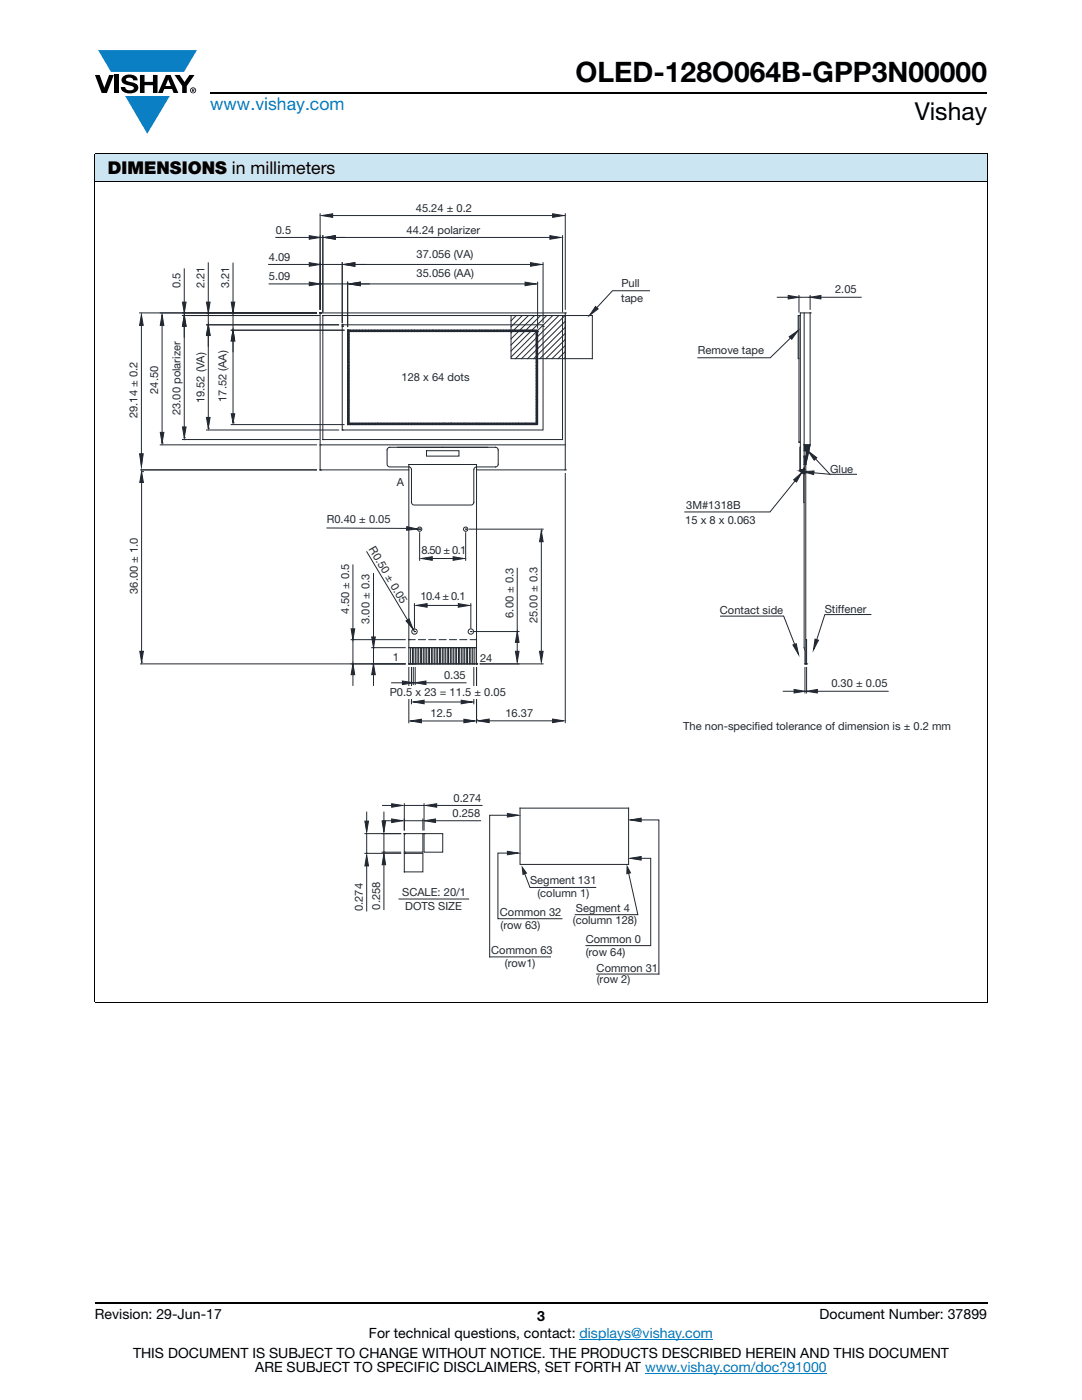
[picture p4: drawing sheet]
<svg xmlns="http://www.w3.org/2000/svg" width="216mm" height="279mm" viewBox="0 0 216 279" stroke-linecap="round" stroke-linejoin="round" font-family="sans-serif">
<g fill="#0a7fc3">
<path d="M19.6 10h19.7l-2.6 4.3h-1.1h-13.5z"/>
<path d="M25 19.2h8.9l-4.5 7.5z"/>
</g>
<g fill="#000">
<path d="M18.9 15h1l.9 2.5 1-2.5h.9l-1.4 3.6h-1zM22.9 15h.9v3.6h-.9zM24.6 15.3a2.1 2.1 0 0 1 2.8 .3l.1 .4h-.9a.79 .79 0 0 0-.7-.5 .79 .79 0 0 0-.8 .4l.3 .3 1 .2a1.08 1.08 0 0 1 1.2 1 1.08 1.08 0 0 1-1.1 1.2 1.73 1.73 0 0 1-2.4-1.2h.9a.96 .96 0 0 0 .8 .6 .96 .96 0 0 0 .9-.4 1.31 1.31 0 0 0-1.2-.6 1.03 1.03 0 0 1-1.1-.6 1.03 1.03 0 0 1 .2-1.1zM27.9 15h.9v1.3h1.7v-1.3h.9v3.6h-.9v-1.6h-1.7v1.6h-.9zM34.8 15h1.1l.9 1.4 1-1.4h1l-1.5 2.2v1.4h-.9v-1.4z"/>
<path d="M33.6 15.9l.5 1.3h-1.1zM33.1 15l-1.6 3.6h1l.3-.8h1.5l.3 .8h1l-1.6-3.6z"/>
<path d="M38.4 17.8h.2v.2h-.2zM38.3 17.7v.7h.1v-.3l.4 .3-.2-.3 .2-.2-.1-.2z"/>
<path d="M38.1 18a.46 .46 0 0 1 .9 0 .46 .46 0 0 1-.9 0zM37.9 18a.6 .6 0 0 0 1.2 0 .6 .6 0 0 0-1.2 0z"/>
</g>
<path d="M42 18.6h155M18.9 260h178.1" fill="none" stroke="#000" stroke-width=".36"/>
<path d="M115.6 267.3h26.7M128.7 274h36.3" fill="none" stroke="#007ec4" stroke-width=".2"/>
<path d="M18.9 30.7h178.1v5.5h-178.1z" fill="#cce5f3"/>
<path d="M18.9 30.7h178.1M18.9 36.2h178.1M18.9 30.8v169.2M197 30.8v169.2M18.9 200.1h178.1" fill="none" stroke="#000" stroke-width=".2"/>
<path d="M25.6 40.4h164.8v156.3h-164.8z" fill="#fff"/>
<path d="M63.9 42.7v19M66.4 43h43.9M112.8 42.7v19" fill="none" stroke="#212831" stroke-width=".2"/>
<path d="M64.2 43l2.2-.3v.7z" fill="#212831"/>
<path d="M64.2 43l2.2-.3v.7z" fill="none" stroke="#212831" stroke-width=".2"/>
<path d="M110.3 42.7l2.1 .3-2.1 .4z" fill="#212831"/>
<path d="M68.3 52.4v12M70.8 52.8h35.1M108.4 52.4v12M110.3 42.7l2.1 .3-2.1 .4zM112.4 43h.1M63.9 62.4h.1M112.8 62.4h.1" fill="none" stroke="#212831" stroke-width=".2"/>
<path d="M68.6 52.8l2.2-.4v.7z" fill="#212831"/>
<path d="M68.6 52.8l2.2-.4v.7z" fill="none" stroke="#212831" stroke-width=".2"/>
<path d="M105.9 52.4l2.1 .4-2.1 .3z" fill="#212831"/>
<path d="M69.4 56.3v8.9M71.9 56.7h32.9M105.9 52.4l2.1 .4-2.1 .3zM107.3 56.3v9.2M108 52.8h.1M68.3 65.1h.1M108.4 65.1h.1" fill="none" stroke="#212831" stroke-width=".2"/>
<path d="M69.7 56.7l2.2-.4v.7z" fill="#212831"/>
<path d="M69.7 56.7l2.2-.4v.7z" fill="none" stroke="#212831" stroke-width=".2"/>
<path d="M104.8 56.3l2.1 .4-2.1 .3z" fill="#212831"/>
<path d="M104.8 56.3l2.1 .4-2.1 .3zM106.9 56.7h.1M27.9 62.4h35.3M28.2 64.9v25.7M69.4 65.9h.1M107.3 66.2h.1M28.2 93.8h35" fill="none" stroke="#212831" stroke-width=".2"/>
<path d="M28.2 62.8l.4 2.1h-.7z" fill="#212831"/>
<path d="M28.2 62.8l.4 2.1h-.7z" fill="none" stroke="#212831" stroke-width=".2"/>
<path d="M27.9 90.6h.7l-.4 3.2z" fill="#212831"/>
<path d="M32 62.4h31.2M32.3 64.9v21.4M63.9 62.4h.1M27.9 90.6h.7l-.4 2.5zM28.4 94.1h.1M32 88.8h31.2M63.9 93.8h.1" fill="none" stroke="#212831" stroke-width=".2"/>
<path d="M32.3 62.8l.4 2.1h-.7z" fill="#212831"/>
<path d="M32.3 62.8l.4 2.1h-.7z" fill="none" stroke="#212831" stroke-width=".2"/>
<path d="M32 86.3h.7l-.4 2.1z" fill="#212831"/>
<path d="M41.2 64.8h26.4M41.6 67v16.3M63.9 62.4h.1M32 86.3h.7l-.4 2.1zM32.3 88.4h.1M41.2 85.8h26.4M63.9 88.8h.1" fill="none" stroke="#212831" stroke-width=".2"/>
<path d="M41.6 64.8l.3 2.2h-.7z" fill="#212831"/>
<path d="M41.6 64.8l.3 2.2h-.7z" fill="none" stroke="#212831" stroke-width=".2"/>
<path d="M41.2 83.3h.7l-.3 2.2z" fill="#212831"/>
<path d="M46.1 65.9h22.5M46.5 68v14.6M68.3 64.8h.1M41.2 83.3h.7l-.3 2.2zM41.6 85.5h.1M46.1 84.7h22.5M68.3 85.8h.1" fill="none" stroke="#212831" stroke-width=".2"/>
<path d="M46.5 65.9l.3 2.1h-.7z" fill="#212831"/>
<path d="M46.5 65.9l.3 2.1h-.7z" fill="none" stroke="#212831" stroke-width=".2"/>
<path d="M46.1 82.6h.7l-.3 1.8z" fill="#212831"/>
<path d="M69.4 65.9h.1M46.1 82.6h.7l-.3 1.8zM46.5 84.4h.1M69.4 84.7h.1" fill="none" stroke="#212831" stroke-width=".2"/>
<path d="M118.8 61.2l.6 .4-1.8 1.4z" fill="#212831"/>
<path d="M53.6 52.8h8.1M63.9 52.8h4.7M63.9 52.4v9.3M68.3 52.4v12M70.8 52.8h2.2M129.6 58h-7.4l-3.1 3.4M118.8 61.2l.6 .4-1.8 1.4z" fill="none" stroke="#212831" stroke-width=".2"/>
<path d="M68.6 52.8l2.2-.4v.7z" fill="#212831"/>
<path d="M68.6 52.8l2.2-.4v.7z" fill="none" stroke="#212831" stroke-width=".2"/>
<path d="M61.7 52.4l2.2 .4-2.2 .3z" fill="#212831"/>
<path d="M53.7 56.7h8M61.7 52.4l2.2 .4-2.2 .3zM63.9 56.7h5.8M63.9 56.3v5.4M63.9 52.8h.1M69.4 56.3v8.9M71.9 56.7h1.8M63.9 62.4h.1M68.3 65.1h.1" fill="none" stroke="#212831" stroke-width=".2"/>
<path d="M69.7 56.7l2.2-.4v.7z" fill="#212831"/>
<path d="M69.7 56.7l2.2-.4v.7z" fill="none" stroke="#212831" stroke-width=".2"/>
<path d="M61.7 56.3l2.2 .4-2.2 .3z" fill="#212831"/>
<path d="M46.5 52.5v7.8M61.7 56.3l2.2 .4-2.2 .3zM63.9 56.7h.1M46.1 65.9h22.6M46.1 62.4h17.1M46.5 62.4v3.5M46.5 68v2.2M63.9 62.4h.1M69.4 65.9h.1" fill="none" stroke="#212831" stroke-width=".2"/>
<path d="M46.5 65.9l.3 2.1h-.7z" fill="#212831"/>
<path d="M46.5 65.9l.3 2.1h-.7z" fill="none" stroke="#212831" stroke-width=".2"/>
<path d="M46.1 60.3h.7l-.3 2.2z" fill="#212831"/>
<path d="M46.1 60.3h.7l-.3 2.1zM46.5 62.4h.1M63.9 62.4h.1M69.4 65.9h.1" fill="none" stroke="#212831" stroke-width=".2"/>
<path d="M162.6 127.6l.7 .2-1 1.9z" fill="#212831"/>
<path d="M162.6 127.5l.7 .3-1 1.9zM173.8 122.6l-9.2 .1-1.6 5" fill="none" stroke="#212831" stroke-width=".2"/>
<path d="M158.2 128.7l.7-.2 .4 2.1z" fill="#212831"/>
<path d="M81.6 133.2v11M95.1 133.2v11M143.8 123l12.6-.1 2.2 5.7M158.2 128.7l.7-.2 .4 2.1zM84.1 143.9h8.5" fill="none" stroke="#212831" stroke-width=".2"/>
<path d="M92.6 143.5l2.5 .4-2.5 .3z" fill="#212831"/>
<path d="M92.6 143.5l2.1 .4-2.1 .3z" fill="none" stroke="#212831" stroke-width=".2"/>
<path d="M81.9 143.9l2.2-.4v.7z" fill="#212831"/>
<path d="M81.6 132.5h.1M82.1 133.2v7.3M94.5 133.2v7.3M95.1 132.5h.1M81.9 143.9l2.2-.4v.7zM81.9 143.9h.1M84.6 140.1h7.4" fill="none" stroke="#212831" stroke-width=".2"/>
<path d="M82.5 140.1l2.1-.4v.8z" fill="#212831"/>
<path d="M82.5 140.1l2.1-.4v.8z" fill="none" stroke="#212831" stroke-width=".2"/>
<path d="M92 139.7l2.2 .4-2.2 .4z" fill="#212831"/>
<path d="M78.1 136.3h2.2M82.1 132.5h.1M82.5 133.2v3.4M82.5 136.3h.3M82.8 133.2v3.4M85 136.3h8M92 139.7l2.2 .4-2.2 .4zM94.5 132.5h.1M94.2 140.1h.1" fill="none" stroke="#212831" stroke-width=".2"/>
<path d="M80.3 135.9l2.2 .4-2.2 .3z" fill="#212831"/>
<path d="M80.3 135.9l2.2 .4-2.2 .3z" fill="none" stroke="#212831" stroke-width=".2"/>
<path d="M82.8 136.3l2.2-.4v.7z" fill="#212831"/>
<path d="M74.5 114.5v12.6M74.2 132.5h6.7M74.2 129.3h6.7M74.5 129.3v3.2M74.5 134.6v2.2M82.5 132.5h.1M82.8 136.3l2.2-.4v.7zM82.8 132.5h.1M82.8 136.3h.1" fill="none" stroke="#212831" stroke-width=".2"/>
<path d="M74.5 132.5l.4 2.1h-.7z" fill="#212831"/>
<path d="M74.5 132.5l.4 2.1h-.7z" fill="none" stroke="#212831" stroke-width=".2"/>
<path d="M74.2 127.1h.7l-.4 2.2z" fill="#212831"/>
<path d="M70.4 112.7v12.8M70.1 132.5h10.8M70.1 127.7h10.8M70.4 127.7v4.8M70.4 134.6v2.2M74.2 127.1h.7l-.4 2.2zM74.5 129.3h.1M81.6 132.5h.1M81.6 129.3h.1" fill="none" stroke="#212831" stroke-width=".2"/>
<path d="M70.4 132.5l.4 2.1h-.7z" fill="#212831"/>
<path d="M70.4 132.5l.4 2.1h-.7z" fill="none" stroke="#212831" stroke-width=".2"/>
<path d="M70.1 125.5h.7l-.4 2.2z" fill="#212831"/>
<path d="M28.1 93.8h35.1M28.3 96.3v33.7M28.1 132.5h52.8M70.1 125.5h.7l-.4 2.2zM70.4 127.7h.1M81.6 132.5h.1M81.6 127.7h.1" fill="none" stroke="#212831" stroke-width=".2"/>
<path d="M28.3 94.1l.3 2.2h-.7z" fill="#212831"/>
<path d="M28.3 94.1l.3 2.2h-.7z" fill="none" stroke="#212831" stroke-width=".2"/>
<path d="M27.9 130h.7l-.3 2.1z" fill="#212831"/>
<path d="M63.9 93.8h.1M112.8 94.5v49.7M27.9 130h.7l-.3 2.1zM28.3 132.1h.1M81.6 132.5h.1M95.1 133.2v10.8M97.6 143.9h12.7" fill="none" stroke="#212831" stroke-width=".2"/>
<path d="M110.3 143.5l2.1 .4-2.1 .3z" fill="#212831"/>
<path d="M110.3 143.5l2.1 .4-2.1 .3z" fill="none" stroke="#212831" stroke-width=".2"/>
<path d="M95.1 143.9l2.5-.4v.7z" fill="#212831"/>
<path d="M112.8 93.8h.1M95.1 132.5h.1M95.1 143.7h.1M95.4 143.9l2.2-.4v.7zM76.3 163.8h1.9M80.7 163.8h3.7M80.7 163.4v2.2M84.4 163.4v2.2M86.9 163.8h9" fill="none" stroke="#212831" stroke-width=".2"/>
<path d="M78.2 163.4l2.1 .4-2.1 .4z" fill="#212831"/>
<path d="M78.2 163.4l2.1 .4-2.1 .4z" fill="none" stroke="#212831" stroke-width=".2"/>
<path d="M84.7 163.8l2.2-.4v.8z" fill="#212831"/>
<path d="M76.3 160.7h1.8M80.7 160.7h3.9M80.7 160.4v5.3M80.7 166.4h.1M84.4 166.4h.1M84.6 160.4v5.3M84.7 163.8h.1M84.7 163.8l2.2-.4v.8zM87.1 160.7h9.1" fill="none" stroke="#212831" stroke-width=".2"/>
<path d="M78.2 160.4l2.1 .3-2.1 .4z" fill="#212831"/>
<path d="M78.2 160.4l2.1 .3-2.1 .4z" fill="none" stroke="#212831" stroke-width=".2"/>
<path d="M85 160.7l2.1-.3v.7z" fill="#212831"/>
<path d="M76.2 166.4h3.7M76.2 170.1h3.7M76.6 162.1v1.8M76.6 166.4v3.7M76.6 172.6v8.9M80.7 166.4h.1M84.6 166.4h.1M85 160.7h.1M85 160.7l2.1-.3v.7z" fill="none" stroke="#212831" stroke-width=".2"/>
<path d="M76.2 163.9h.7l-.3 2.5z" fill="#212831"/>
<path d="M76.2 163.9h.7l-.3 2.1z" fill="none" stroke="#212831" stroke-width=".2"/>
<path d="M76.6 170.1l.3 2.5h-.7z" fill="#212831"/>
<path d="M72.8 166.4h7.2M72.8 170.3h7.2M73.2 162.1v1.8M73.2 166.4v3.9M73.2 172.5v9.3M76.6 170.1h.1M76.6 170.4l.3 2.2h-.7zM80.7 166.4h.1M80.7 170.1h.1" fill="none" stroke="#212831" stroke-width=".2"/>
<path d="M72.8 163.9h.7l-.3 2.5z" fill="#212831"/>
<path d="M72.8 163.9h.7l-.3 2.1z" fill="none" stroke="#212831" stroke-width=".2"/>
<path d="M73.2 170.7l.3 2.1h-.7z" fill="#212831"/>
<g fill="none" stroke="#212831" stroke-width=".2">
<path d="M64.4 63h47.8v24.7h-47.8zM68.3 64.8h40.1v21h-40.1zM69.4 79.7h.3v.3h-.3zM69.4 79.5h.3v.2h-.3zM69.4 79.1h.3v.3h-.3zM69.4 78.9h.3v.2h-.3zM69.4 78.6h.3v.2h-.3zM69.4 78.3h.3v.3h-.3zM69.4 72.1h.3v.3h-.3zM69.4 71.8h.3v.3h-.3zM69.4 71.5h.3v.3h-.3zM69.4 71.2h.3v.3h-.3z"/>
<path d="M69.4 70.9h.3v.3h-.3zM69.4 73.6h.3v.2h-.3zM69.4 73.3h.3v.2h-.3zM69.4 73h.3v.2h-.3zM69.4 72.7h.3v.2h-.3zM69.4 72.4h.3v.3h-.3zM69.4 65.9h.3v.3h-.3zM69.4 78h.3v.2h-.3zM69.4 70.6h.3v.3h-.3zM69.4 77.7h.3v.3h-.3zM69.4 77.4h.3v.3h-.3zM69.4 77.1h.3v.3h-.3z"/>
<path d="M69.4 76.8h.3v.3h-.3zM69.4 76.5h.3v.3h-.3zM69.4 76.2h.3v.3h-.3zM69.4 75.9h.3v.3h-.3zM69.4 75.6h.3v.3h-.3zM69.4 75.3h.3v.3h-.3zM69.4 75h.3v.3h-.3zM69.4 74.7h.3v.3h-.3zM69.4 74.4h.3v.3h-.3zM69.4 74.2h.3v.2h-.3zM69.4 70.3h.3v.3h-.3zM69.4 70h.3v.3h-.3z"/>
<path d="M69.4 69.7h.3v.3h-.3zM69.4 69.4h.3v.3h-.3zM69.4 69.1h.3v.3h-.3zM69.4 68.8h.3v.3h-.3zM69.4 68.5h.3v.3h-.3zM69.4 68.3h.3v.2h-.3zM69.4 68h.3v.2h-.3zM69.4 67.7h.3v.2h-.3zM69.4 67.4h.3v.2h-.3zM69.4 67.1h.3v.3h-.3zM69.4 66.8h.3v.3h-.3zM69.4 66.5h.3v.3h-.3z"/>
<path d="M69.4 66.2h.3v.3h-.3zM69.4 73.8h.3v.3h-.3zM69.7 65.9h.3v.3h-.3zM70 65.9h.2v.3h-.2zM70.3 65.9h.2v.3h-.2zM70.6 65.9h.2v.3h-.2zM70.9 65.9h.2v.3h-.2zM71.1 65.9h.3v.3h-.3zM71.5 65.9h.2v.3h-.2zM71.7 65.9h.3v.3h-.3zM72 65.9h.3v.3h-.3zM72.3 65.9h.3v.3h-.3z"/>
<path d="M72.6 65.9h.3v.3h-.3zM72.9 65.9h.3v.3h-.3zM73.2 65.9h.3v.3h-.3zM73.5 65.9h.3v.3h-.3zM73.8 65.9h.3v.3h-.3zM74.1 65.9h.3v.3h-.3zM74.4 65.9h.3v.3h-.3zM74.7 65.9h.3v.3h-.3zM75 65.9h.3v.3h-.3zM75.3 65.9h.3v.3h-.3zM75.6 65.9h.3v.3h-.3zM75.9 65.9h.3v.3h-.3z"/>
<path d="M76.2 65.9h.3v.3h-.3zM76.5 65.9h.3v.3h-.3zM76.8 65.9h.3v.3h-.3zM77.1 65.9h.3v.3h-.3zM77.4 65.9h.3v.3h-.3zM77.7 65.9h.2v.3h-.2zM78 65.9h.3v.3h-.3zM78.3 65.9h.2v.3h-.2zM78.6 65.9h.2v.3h-.2zM78.8 65.9h.3v.3h-.3zM79.2 65.9h.2v.3h-.2zM79.4 65.9h.3v.3h-.3z"/>
<path d="M79.8 65.9h.2v.3h-.2zM80 65.9h.3v.3h-.3zM80.3 65.9h.3v.3h-.3zM80.6 65.9h.3v.3h-.3zM80.9 65.9h.3v.3h-.3zM81.2 65.9h.3v.3h-.3zM81.5 65.9h.3v.3h-.3zM81.8 65.9h.3v.3h-.3zM82.1 65.9h.3v.3h-.3zM82.4 65.9h.3v.3h-.3zM82.7 65.9h.3v.3h-.3zM83 65.9h.3v.3h-.3z"/>
<path d="M83.6 66.2h-.3v-.3h.3v.3M83.6 65.9h.3v.3h-.3zM83.9 65.9h.3v.3h-.3zM84.2 65.9h.3v.3h-.3zM84.5 65.9h.3v.3h-.3zM84.8 65.9h.3v.3h-.3zM85.1 65.9h.3v.3h-.3zM85.4 65.9h.2v.3h-.2zM85.7 65.9h.3v.3h-.3zM86 65.9h.2v.3h-.2zM86.3 65.9h.2v.3h-.2zM86.6 65.9h.2v.3h-.2z"/>
<path d="M86.9 65.9h.2v.3h-.2zM87.1 65.9h.3v.3h-.3zM87.5 65.9h.2v.3h-.2zM87.7 65.9h.3v.3h-.3zM88 65.9h.3v.3h-.3zM88.3 65.9h.3v.3h-.3zM88.6 65.9h.3v.3h-.3zM88.9 65.9h.3v.3h-.3zM89.2 65.9h.3v.3h-.3zM89.5 65.9h.3v.3h-.3zM89.8 65.9h.3v.3h-.3zM90.1 65.9h.3v.3h-.3z"/>
<path d="M90.4 65.9h.3v.3h-.3zM90.7 65.9h.3v.3h-.3zM91 65.9h.3v.3h-.3zM91.3 65.9h.3v.3h-.3zM91.6 65.9h.3v.3h-.3zM91.9 65.9h.3v.3h-.3zM92.2 65.9h.3v.3h-.3zM92.5 65.9h.3v.3h-.3zM92.8 65.9h.3v.3h-.3zM93.1 65.9h.3v.3h-.3zM93.4 65.9h.3v.3h-.3zM93.7 65.9h.2v.3h-.2z"/>
<path d="M94 65.9h.2v.3h-.2zM94.3 65.9h.2v.3h-.2zM94.6 65.9h.2v.3h-.2zM94.9 65.9h.2v.3h-.2zM95.2 65.9h.2v.3h-.2zM95.4 65.9h.3v.3h-.3zM95.7 65.9h.3v.3h-.3zM96 65.9h.3v.3h-.3zM96.3 65.9h.3v.3h-.3zM96.6 65.9h.3v.3h-.3zM96.9 65.9h.3v.3h-.3zM97.2 65.9h.3v.3h-.3z"/>
<path d="M97.5 65.9h.3v.3h-.3zM97.8 65.9h.3v.3h-.3zM98.1 65.9h.3v.3h-.3zM98.4 65.9h.3v.3h-.3zM98.7 65.9h.3v.3h-.3zM99 65.9h.3v.3h-.3zM99.3 65.9h.3v.3h-.3zM99.6 65.9h.3v.3h-.3zM99.9 65.9h.3v.3h-.3zM100.2 65.9h.3v.3h-.3zM100.5 65.9h.3v.3h-.3zM100.8 65.9h.3v.3h-.3z"/>
<path d="M101.1 65.9h.3v.3h-.3zM101.4 65.9h.3v.3h-.3zM101.7 65.9h.2v.3h-.2zM102 65.9h.2v.3h-.2zM102.3 65.9h.2v.3h-.2zM102.6 65.9h.2v.3h-.2zM102.9 65.9h.2v.3h-.2zM103.2 65.9h.2v.3h-.2zM103.4 65.9h.3v.3h-.3zM103.7 65.9h.3v.3h-.3zM104 65.9h.3v.3h-.3zM104.3 65.9h.3v.3h-.3z"/>
<path d="M104.6 65.9h.3v.3h-.3zM104.9 65.9h.3v.3h-.3zM105.2 65.9h.3v.3h-.3zM105.5 65.9h.3v.3h-.3zM105.8 65.9h.3v.3h-.3zM106.1 65.9h.3v.3h-.3zM106.4 65.9h.3v.3h-.3zM106.7 65.9h.3v.3h-.3zM107 79.7h.3v.3h-.3zM107 79.5h.3v.2h-.3zM107 79.1h.3v.3h-.3zM107 78.9h.3v.2h-.3z"/>
<path d="M107 78.6h.3v.2h-.3zM107 72.1h.3v.3h-.3zM107 71.8h.3v.3h-.3zM107 71.5h.3v.3h-.3zM107 71.2h.3v.3h-.3zM107 65.9h.3v.3h-.3zM107 73.6h.3v.2h-.3zM107 73.3h.3v.2h-.3zM107 73h.3v.2h-.3zM107 72.7h.3v.2h-.3zM107 72.4h.3v.3h-.3zM107 78h.3v.2h-.3z"/>
<path d="M107 77.7h.3v.3h-.3zM107 77.4h.3v.3h-.3zM107 77.1h.3v.3h-.3zM107 76.8h.3v.3h-.3zM107 76.5h.3v.3h-.3zM107 76.2h.3v.3h-.3zM107 75.9h.3v.3h-.3zM107 75.6h.3v.3h-.3zM107 75.3h.3v.3h-.3zM107 75h.3v.3h-.3zM107 74.7h.3v.3h-.3zM107 74.4h.3v.3h-.3z"/>
<path d="M107 74.2h.3v.2h-.3zM107 70.6h.3v.3h-.3zM107 70.3h.3v.3h-.3zM107 70h.3v.3h-.3zM107 69.7h.3v.3h-.3zM107 69.4h.3v.3h-.3zM107 69.1h.3v.3h-.3zM107 68.8h.3v.3h-.3zM107 68.5h.3v.3h-.3zM107 68.3h.3v.2h-.3zM107 68h.3v.2h-.3zM107 67.7h.3v.2h-.3z"/>
<path d="M107 67.4h.3v.2h-.3zM107 67.1h.3v.3h-.3zM107 66.8h.3v.3h-.3zM107 66.5h.3v.3h-.3zM107 66.2h.3v.3h-.3zM107 73.8h.3v.3h-.3zM107 78.3h.3v.3h-.3zM107 70.9h.3v.3h-.3zM159.7 62.4h2M63.9 88.8h48.9M69.4 84.2h.3v.2h-.3zM69.4 83.9h.3v.2h-.3z"/>
<path d="M69.4 83.6h.3v.3h-.3zM69.4 83.3h.3v.2h-.3zM69.4 83h.3v.3h-.3zM69.4 82.7h.3v.3h-.3zM69.4 82.4h.3v.3h-.3zM69.4 82.1h.3v.3h-.3zM69.4 81.8h.3v.3h-.3zM69.4 81.5h.3v.3h-.3zM69.4 81.2h.3v.3h-.3zM69.4 80.9h.3v.3h-.3zM69.4 80.6h.3v.3h-.3zM69.4 80.3h.3v.3h-.3z"/>
<path d="M69.4 80h.3v.3h-.3zM69.4 84.4h.3v.3h-.3zM69.7 84.4h.3v.3h-.3zM70 84.4h.2v.3h-.2zM70.3 84.4h.2v.3h-.2zM70.6 84.4h.2v.3h-.2zM70.9 84.4h.2v.3h-.2zM71.1 84.4h.3v.3h-.3zM71.5 84.4h.2v.3h-.2zM71.7 84.4h.3v.3h-.3zM72 84.4h.3v.3h-.3zM72.3 84.4h.3v.3h-.3z"/>
<path d="M72.6 84.4h.3v.3h-.3zM72.9 84.4h.3v.3h-.3zM73.2 84.4h.3v.3h-.3zM73.5 84.4h.3v.3h-.3zM73.8 84.4h.3v.3h-.3zM74.1 84.4h.3v.3h-.3zM74.4 84.4h.3v.3h-.3zM74.7 84.4h.3v.3h-.3zM75 84.4h.3v.3h-.3zM75.3 84.4h.3v.3h-.3zM75.6 84.4h.3v.3h-.3zM75.9 84.4h.3v.3h-.3z"/>
<path d="M76.2 84.4h.3v.3h-.3zM76.5 84.4h.3v.3h-.3zM76.8 84.4h.3v.3h-.3zM77.1 84.4h.3v.3h-.3zM77.4 84.4h.3v.3h-.3zM77.7 84.4h.2v.3h-.2zM78 84.4h.3v.3h-.3zM78.3 84.4h.2v.3h-.2zM78.6 84.4h.2v.3h-.2zM78.8 84.4h.3v.3h-.3zM79.2 84.4h.2v.3h-.2zM79.3 89.3h18"/>
<path d="M79.4 84.4h.3v.3h-.3zM79.8 84.4h.2v.3h-.2zM80 84.4h.3v.3h-.3zM80.3 84.4h.3v.3h-.3zM80.6 84.4h.3v.3h-.3zM80.9 84.4h.3v.3h-.3zM81.2 84.4h.3v.3h-.3zM81.5 84.4h.3v.3h-.3zM81.6 92.7v39.8h13.5v-39.8M81.6 93.8h-17.7v-31.3h48.9v31.3h-17.7M81.8 84.4h.3v.3h-.3zM82.1 84.4h.3v.3h-.3z"/>
<path d="M82.4 84.4h.3v.3h-.3zM82.7 84.4h.3v.3h-.3zM83 84.4h.3v.3h-.3zM83.3 84.4h.3v.3h-.3zM83.6 84.4h.3v.3h-.3zM83.9 84.4h.3v.3h-.3zM84.2 84.4h.3v.3h-.3zM84.5 84.4h.3v.3h-.3zM84.8 84.4h.3v.3h-.3zM85.1 84.4h.3v.3h-.3zM85.1 89.9h6.5v1.1h-6.5zM85.4 84.4h.2v.3h-.2z"/>
<path d="M85.7 84.4h.3v.3h-.3zM86 84.4h.2v.3h-.2zM86.3 84.4h.2v.3h-.2zM86.6 84.4h.2v.3h-.2zM86.9 84.4h.2v.3h-.2zM87.1 84.4h.3v.3h-.3zM87.5 84.4h.2v.3h-.2zM87.7 84.4h.3v.3h-.3zM88 84.4h.3v.3h-.3zM88.3 84.4h.3v.3h-.3zM88.6 84.4h.3v.3h-.3zM88.9 84.4h.3v.3h-.3z"/>
<path d="M89.2 84.4h.3v.3h-.3zM89.5 84.4h.3v.3h-.3zM89.8 84.4h.3v.3h-.3zM90.1 84.4h.3v.3h-.3zM90.4 84.4h.3v.3h-.3zM90.7 84.4h.3v.3h-.3zM91 84.4h.3v.3h-.3zM91.3 84.4h.3v.3h-.3zM91.6 84.4h.3v.3h-.3zM91.9 84.4h.3v.3h-.3zM92.2 84.4h.3v.3h-.3zM92.5 84.4h.3v.3h-.3z"/>
<path d="M92.8 84.4h.3v.3h-.3zM93.1 84.4h.3v.3h-.3zM93.4 84.4h.3v.3h-.3zM93.7 84.4h.2v.3h-.2zM94 84.4h.2v.3h-.2zM94.3 84.4h.2v.3h-.2zM94.6 84.4h.2v.3h-.2zM94.9 84.4h.2v.3h-.2zM95.2 84.4h.2v.3h-.2zM95.4 84.4h.3v.3h-.3zM95.7 84.4h.3v.3h-.3zM96 84.4h.3v.3h-.3z"/>
<path d="M96.3 84.4h.3v.3h-.3zM96.6 84.4h.3v.3h-.3zM96.9 84.4h.3v.3h-.3zM97.2 84.4h.3v.3h-.3zM97.5 84.4h.3v.3h-.3zM97.8 84.4h.3v.3h-.3zM98.1 84.4h.3v.3h-.3zM98.4 84.4h.3v.3h-.3zM98.7 84.4h.3v.3h-.3zM99 84.4h.3v.3h-.3zM99.3 84.4h.3v.3h-.3zM99.6 84.4h.3v.3h-.3z"/>
<path d="M99.9 84.4h.3v.3h-.3zM100.2 84.4h.3v.3h-.3zM100.5 84.4h.3v.3h-.3zM100.8 84.4h.3v.3h-.3zM101.1 84.4h.3v.3h-.3zM101.4 84.4h.3v.3h-.3zM101.7 84.4h.2v.3h-.2zM102 84.4h.2v.3h-.2zM102.3 84.4h.2v.3h-.2zM102.6 84.4h.2v.3h-.2zM102.9 84.4h.2v.3h-.2zM103.2 84.4h.2v.3h-.2z"/>
<path d="M103.4 84.4h.3v.3h-.3zM103.7 84.4h.3v.3h-.3zM104 84.4h.3v.3h-.3zM104.3 84.4h.3v.3h-.3zM104.6 84.4h.3v.3h-.3zM104.9 84.4h.3v.3h-.3zM105.2 84.4h.3v.3h-.3zM105.5 84.4h.3v.3h-.3zM105.8 84.4h.3v.3h-.3zM106.1 84.4h.3v.3h-.3zM106.4 84.4h.3v.3h-.3zM106.7 84.4h.3v.3h-.3z"/>
<path d="M107 84.4h.3v.3h-.3zM107 84.2h.3v.2h-.3zM107 83.9h.3v.2h-.3zM107 83.6h.3v.3h-.3zM107 83.3h.3v.2h-.3zM107 83h.3v.3h-.3zM107 82.7h.3v.3h-.3zM107 82.4h.3v.3h-.3zM107 82.1h.3v.3h-.3zM107 81.8h.3v.3h-.3zM107 81.5h.3v.3h-.3zM107 81.2h.3v.3h-.3z"/>
<path d="M107 80.9h.3v.3h-.3zM107 80.6h.3v.3h-.3zM107 80.3h.3v.3h-.3zM107 80h.3v.3h-.3zM81.6 129.3h13.5M81.6 127.7h1.2M81.9 129.3v3.2M82.3 129.3v3.2M82.5 129.3v3.2M82.8 129.3v3.2M83 129.3v3.2M83.4 129.3v3.2"/>
<path d="M83.5 127.7h1.4M83.6 129.3v3.2M83.9 129.3v3.2M84.1 129.3v3.2M84.5 129.3v3.2M84.6 129.3v3.2M85 129.3v3.2M85.2 129.3v3.2M85.5 129.3v3.2M85.6 127.7h1.4M85.7 129.3v3.2M86.1 129.3v3.2"/>
<path d="M86.2 129.3v3.2M86.6 129.3v3.2M86.8 129.3v3.2M87.2 129.3v3.2M87.3 129.3v3.2M87.6 127.7h1.4M87.7 129.3v3.2M87.9 129.3v3.2M88.3 129.3v3.2M88.4 129.3v3.2M88.8 129.3v3.2M89 129.3v3.2"/>
<path d="M89.3 129.3v3.2M89.5 129.3v3.2M89.7 127.7h1.4M89.9 129.3v3.2M90 129.3v3.2M90.4 129.3v3.2M90.6 129.3v3.2M90.9 129.3v3.2M91.1 129.3v3.2M91.5 129.3v3.2M91.7 129.3v3.2M91.8 127.7h1.3"/>
<path d="M92 129.3v3.2M92.2 129.3v3.2M92.6 129.3v3.2M92.7 129.3v3.2M93.1 129.3v3.2M93.3 129.3v3.2M93.7 129.3v3.2M93.8 129.3v3.2M93.8 127.7h1.3M94.2 129.3v3.2M94.4 129.3v3.2M94.7 129.3v3.2"/>
<path d="M73.2 170.3h.1M73.2 170.7l.3 2.1h-.7zM79.6 179.4h13.9M80.7 166.4h.1M80.7 170.3h.1"/>
<circle cx="83.7" cy="105.6" r=".43"/>
<circle cx="92.9" cy="105.6" r=".43"/>
<circle cx="82.7" cy="126" r=".54"/>
<circle cx="94" cy="126" r=".54"/>
</g>
<path d="M160.5 88.8l.9 1.1h-.9z" fill="#212831"/>
<path d="M160.5 88.8l.9 1.1h-.9z" fill="none" stroke="#212831" stroke-width=".2"/>
<path d="M160.5 88.8h1.2l-.3 1.1z" fill="#212831"/>
<path d="M160.5 88.8h1.2l-.3 1.1z" fill="none" stroke="#212831" stroke-width=".2"/>
<path d="M160.9 89.9l.2 1.1h-.2z" fill="#212831"/>
<path d="M160.9 89.9l.2 1.1h-.2z" fill="none" stroke="#212831" stroke-width=".2"/>
<path d="M160.9 89.9h.5l-.3 1.1z" fill="#212831"/>
<path d="M160.9 89.9h.5l-.3 1.1z" fill="none" stroke="#212831" stroke-width=".2"/>
<path d="M160.5 91l.3 1.7h-.3z" fill="#212831"/>
<path d="M160.5 91l.3 1.7h-.3z" fill="none" stroke="#212831" stroke-width=".2"/>
<path d="M160.5 91h.6l-.3 1.7z" fill="#212831"/>
<path d="M160.5 91h.6l-.3 1.7z" fill="none" stroke="#212831" stroke-width=".2"/>
<path d="M160.5 93.5h.1" fill="none" stroke="#212831" stroke-width=".2"/>
<path d="M160.4 93.5h.1" fill="none" stroke="#212831" stroke-width=".2"/>
<path d="M160.4 93.5h.1" fill="none" stroke="#212831" stroke-width=".2"/>
<path d="M160.4 93.6h.1" fill="none" stroke="#212831" stroke-width=".2"/>
<path d="M160.4 93.6h.1" fill="none" stroke="#212831" stroke-width=".2"/>
<path d="M160.3 93.7h.2z" fill="#212831"/>
<path d="M160.3 93.7h.2z" fill="none" stroke="#212831" stroke-width=".2"/>
<path d="M160.4 93.7h.1" fill="none" stroke="#212831" stroke-width=".2"/>
<path d="M160.3 93.7h.2z" fill="#212831"/>
<path d="M160.3 93.7h.2z" fill="none" stroke="#212831" stroke-width=".2"/>
<path d="M160.3 93.7h.2z" fill="#212831"/>
<path d="M160.3 93.7h.2z" fill="none" stroke="#212831" stroke-width=".2"/>
<path d="M160.2 93.8h.3z" fill="#212831"/>
<path d="M160.2 93.8h.3z" fill="none" stroke="#212831" stroke-width=".2"/>
<path d="M160.3 93.7l.2 .1z" fill="#212831"/>
<path d="M160.3 93.7l.2 .1z" fill="none" stroke="#212831" stroke-width=".2"/>
<path d="M160.1 93.8h.4z" fill="#212831"/>
<path d="M160.1 93.8h.4z" fill="none" stroke="#212831" stroke-width=".2"/>
<path d="M160.2 93.8h.3z" fill="#212831"/>
<path d="M160.2 93.8h.3z" fill="none" stroke="#212831" stroke-width=".2"/>
<path d="M159.7 93.8l.8 .1h-.7z" fill="#212831"/>
<path d="M159.7 93.8l.8 .1h-.7z" fill="none" stroke="#212831" stroke-width=".2"/>
<path d="M159.7 93.8h.8v.1z" fill="#212831"/>
<path d="M159.7 93.8h.8v.1z" fill="none" stroke="#212831" stroke-width=".2"/>
<path d="M159.8 93.9l.7 .2h-.6z" fill="#212831"/>
<path d="M159.8 93.9l.7 .2h-.6z" fill="none" stroke="#212831" stroke-width=".2"/>
<path d="M159.8 93.9h.7v.2z" fill="#212831"/>
<path d="M159.8 93.9h.7v.2z" fill="none" stroke="#212831" stroke-width=".2"/>
<path d="M159.9 94.1l.6 .1h-.5z" fill="#212831"/>
<path d="M159.9 94.1l.6 .1h-.5z" fill="none" stroke="#212831" stroke-width=".2"/>
<path d="M159.9 94.1h.6v.1z" fill="#212831"/>
<path d="M159.9 94.1h.6v.1z" fill="none" stroke="#212831" stroke-width=".2"/>
<path d="M160 94.2l.5 .1z" fill="#212831"/>
<path d="M160 94.2l.5 .1z" fill="none" stroke="#212831" stroke-width=".2"/>
<path d="M160 94.2h.5v.1z" fill="#212831"/>
<path d="M160 94.2h.5v.1z" fill="none" stroke="#212831" stroke-width=".2"/>
<path d="M160.3 94.4l.2 .1z" fill="#212831"/>
<path d="M160.3 94.4l.2 .1z" fill="none" stroke="#212831" stroke-width=".2"/>
<path d="M160.2 94.3l.3 .1z" fill="#212831"/>
<path d="M160.2 94.3l.3 .1z" fill="none" stroke="#212831" stroke-width=".2"/>
<path d="M160.2 94.3h.3v.1z" fill="#212831"/>
<g fill="none" stroke="#212831" stroke-width=".2">
<path d="M102 63h16.2v8.6h-16.2zM103 63l-1 1M104.2 63l-2.2 2.2M105.4 63l-3.4 3.4M106.7 63l-4.7 4.6M107.9 63l-5.9 5.8M109.1 63l-7.1 7.1M110.3 63l-8.3 8.3M111.5 63l-8.6 8.6M112.7 63l-8.6 8.6M112.8 71.4l-.2 .2M112.8 70.2l-1.4 1.4"/>
<path d="M112.8 69l-2.7 2.6M112.8 67.8l-3.9 3.8M112.8 66.5l-5.1 5.1M112.8 65.3l-6.3 6.3M112.8 64.1l-7.5 7.5M112.8 63v8.6M159.4 63h-.1v8.6h.1M159.4 63h.3h-.2M159.4 63v25.2h.3h-.2M159.7 62.4v31.4h.4M160.5 62.4v66.9l.1 .6v2.6h.3v-4.8h-.1M161.7 62.4v26.4h-1.2"/>
<path d="M159.7 89.3l-.1 4.7 .8 .6 .1 5.7M160.2 94.3h.3v.1zM160.5 89.9h.4v1.1h-.4M160.5 92.7h.3v39.8M161.7 88.8l-.9 3.9M156.3 138h2.1M160.6 133.2v5.1M160.6 138h.3M160.9 133.2v5.1M163.1 138h14.1"/>
</g>
<path d="M158.5 137.6l2.1 .4-2.1 .3z" fill="#212831"/>
<path d="M158.5 137.6l2.1 .4-2.1 .3z" fill="none" stroke="#212831" stroke-width=".2"/>
<path d="M160.9 138l2.2-.4v.7z" fill="#212831"/>
<path d="M155.1 59.3h2.2M159.4 59.3h2.3M159.4 59v3.3M161.7 59v2.7M163.8 59.3h8M160.6 132.5h.1M160.9 138l2.2-.4v.7zM160.9 132.5h.1M160.9 138h.1" fill="none" stroke="#212831" stroke-width=".2"/>
<path d="M157.3 59l2.1 .3-2.1 .4z" fill="#212831"/>
<path d="M157.3 59l2.1 .3-2.1 .4z" fill="none" stroke="#212831" stroke-width=".2"/>
<path d="M161.7 59.3l2.1-.3v.7z" fill="#212831"/>
<path d="M161.7 59.3l2.1-.3v.7zM161.7 59.3h.1M159.4 63h.1M161.7 62.4h.1" fill="none" stroke="#212831" stroke-width=".2"/>
<path d="M157.5 67.2l1.8-1.2-1.3 1.7z" fill="#212831"/>
<path d="M41.6 52.5v7.8M41.2 62.5h22M41.2 64.8h26.4M41.6 62.5v2.3M41.6 67v2.1M157.5 67.2l1.8-1.2-1.3 1.7zM157.7 67.5l-4 3.9h-14.5" fill="none" stroke="#212831" stroke-width=".2"/>
<path d="M41.6 64.8l.3 2.2h-.7z" fill="#212831"/>
<path d="M41.6 64.8l.3 2.2h-.7z" fill="none" stroke="#212831" stroke-width=".2"/>
<path d="M41.2 60.3h.7l-.3 2.2z" fill="#212831"/>
<path d="M64.4 47v15.3M66.9 47.4h42.8M112.2 47v15.3M41.2 60.3h.7l-.3 2.2zM41.6 62.5h.1M63.9 62.5h.1M68.3 64.8h.1" fill="none" stroke="#212831" stroke-width=".2"/>
<path d="M109.7 47l2.2 .4-2.2 .3z" fill="#212831"/>
<path d="M109.7 47l2.2 .4-2.2 .3z" fill="none" stroke="#212831" stroke-width=".2"/>
<path d="M64.8 47.4l2.1-.4v.7z" fill="#212831"/>
<path d="M55.1 47.4h6.6M63.9 47v14.7M64.2 47.4h.6M64.4 47v15.3M64.8 47.4h.1M64.8 47.4l2.1-.4v.7zM66.9 47.4h1.8M64.4 63h.1M112.3 63h.1" fill="none" stroke="#212831" stroke-width=".2"/>
<path d="M64.8 47.4l2.1-.4v.7z" fill="#212831"/>
<path d="M64.8 47.4l2.1-.4v.7z" fill="none" stroke="#212831" stroke-width=".2"/>
<path d="M61.7 47l2.2 .4-2.2 .3z" fill="#212831"/>
<path d="M61.7 47l2.2 .4-2.2 .3zM63.9 47.4h.1M36.4 63h27.3M36.8 65.1v20.1M63.9 62.4h.1M64.4 63h.1M36.4 87.7h27.3" fill="none" stroke="#212831" stroke-width=".2"/>
<path d="M36.8 63l.3 2.1h-.7z" fill="#212831"/>
<path d="M36.8 63l.3 2.1h-.7z" fill="none" stroke="#212831" stroke-width=".2"/>
<path d="M36.4 85.2h.7l-.3 2.2z" fill="#212831"/>
<path d="M36.8 53.7v6.6M36.4 63h27.3M36.4 62.4h26.8M36.8 62.4v.6M36.8 65.1v2.2M64.4 63h.1M36.4 85.2h.7l-.3 2.2zM36.8 87.4h.1M64.4 87.7h.1" fill="none" stroke="#212831" stroke-width=".2"/>
<path d="M36.8 63l.3 2.1h-.7z" fill="#212831"/>
<path d="M36.8 63l.3 2.1h-.7z" fill="none" stroke="#212831" stroke-width=".2"/>
<path d="M36.4 60.3h.7l-.3 2.2z" fill="#212831"/>
<path d="M36.4 60.3h.7l-.3 2.1zM36.8 62.4h.1M63.9 62.4h.1M64.4 63h.1M103.2 113.4v12.6M94.7 126h8.9M95.8 132.5h7.8M103.2 128.2v1.8" fill="none" stroke="#212831" stroke-width=".2"/>
<path d="M102.8 130h.8l-.4 2.1z" fill="#212831"/>
<path d="M102.8 130h.8l-.4 2.1z" fill="none" stroke="#212831" stroke-width=".2"/>
<path d="M103.2 126l.4 2.2h-.8z" fill="#212831"/>
<path d="M93.6 105.6h14.8M108 108.1v21.9M93.9 126h.1M95.1 132.5h.1M95.8 132.5h12.6M103.2 126h.1M103.2 126l.4 2.2h-.8z" fill="none" stroke="#212831" stroke-width=".2"/>
<path d="M107.7 130h.7l-.4 2.1z" fill="#212831"/>
<path d="M107.7 130h.7l-.4 2.1z" fill="none" stroke="#212831" stroke-width=".2"/>
<path d="M108 106l.4 2.1h-.7z" fill="#212831"/>
<path d="M92.9 105.6h.1M108 106h.1M108 106l.4 2.1h-.7zM82.7 120.5v4.8M85.2 120.8h6.2M93.9 120.5v4.8M95.1 132.5h.1" fill="none" stroke="#212831" stroke-width=".2"/>
<path d="M83.1 120.8l2.1-.3v.7z" fill="#212831"/>
<path d="M83.1 120.8l2.1-.3v.7z" fill="none" stroke="#212831" stroke-width=".2"/>
<path d="M91.4 120.5l2.2 .3-2.2 .4z" fill="#212831"/>
<path d="M83.7 106.3v5.5M86.3 111.5h4.1M92.9 106.3v5.5M82.7 126h.1M91.4 120.5l2.2 .3-2.2 .4zM93.6 120.8h.1M93.9 126h.1" fill="none" stroke="#212831" stroke-width=".2"/>
<path d="M84.1 111.5l2.2-.4v.7z" fill="#212831"/>
<path d="M84.1 111.5l2.2-.4v.7z" fill="none" stroke="#212831" stroke-width=".2"/>
<path d="M90.4 111.1l2.2 .4-2.2 .3z" fill="#212831"/>
<path d="M83.7 105.6h.1M90.4 111.1l2.2 .4-2.2 .3zM92.6 111.5h.1M92.9 105.6h.1" fill="none" stroke="#212831" stroke-width=".2"/>
<path d="M158.4 95.8l1.6-1.5-1.1 1.9z" fill="#212831"/>
<path d="M158.4 95.8l1.6-1.5-1.1 1.9zM158.6 96l-5 6.2h-17M160.5 93.5l-.4 .3M65.2 105.4l15.9 .1M83.3 105.6h.4" fill="none" stroke="#212831" stroke-width=".2"/>
<path d="M81.2 105.1l2.1 .5-2.2 .2z" fill="#212831"/>
<path d="M73.2 110.1l8.1 13.6M81.2 105.1l2.1 .5-2.2 .2zM83.3 105.6h.1M83.7 105.6h.1M82.4 125.6l.3 .4" fill="none" stroke="#212831" stroke-width=".2"/>
<path d="M81 123.9l.6-.4 .8 2.1z" fill="#212831"/>
<path d="M81 123.9l.6-.4 .8 2.1zM82.4 125.6h.1M82.7 126h.1M80.7 166.4h3.7v3.7h-3.7zM80.7 170.3h3.7v3.7h-3.7zM84.6 166.4h3.7v3.7h-3.7zM103.8 161.3h21.6v11.2h-21.6zM119.1 194.4h12.4" fill="none" stroke="#212831" stroke-width=".2"/>
<path d="M125.4 163.6l2.5-.3v.7z" fill="#212831"/>
<path d="M125.8 163.6l2.1-.3v.7zM127.9 163.6h3.6v30.8" fill="none" stroke="#212831" stroke-width=".2"/>
<path d="M125.4 171.3l2.5-.4v.8z" fill="#212831"/>
<path d="M125.4 174l1.9 8.5h-12.5M125.8 171.3l2.1-.4v.8zM127.9 171.3h1.9v17.4h-12.9" fill="none" stroke="#212831" stroke-width=".2"/>
<path d="M125 172.5l1 1.8-1 .2z" fill="#212831"/>
<path d="M97.7 191h12.1" fill="none" stroke="#212831" stroke-width=".2"/>
<path d="M101.2 162.3l2.6 .4-2.6 .4z" fill="#212831"/>
<path d="M101.2 162.3l2.2 .4-2.2 .4zM101.2 162.7h-3.5v28.3" fill="none" stroke="#212831" stroke-width=".2"/>
<path d="M101.2 169.9l2.6 .4-2.6 .3z" fill="#212831"/>
<path d="M101.2 169.9l2.2 .4-2.2 .3zM101.2 170.3h-1.8v13.1h12.7M104.6 174.2l1.2 2.9h13.1" fill="none" stroke="#212831" stroke-width=".2"/>
<g fill="#212831">
<path d="M104.1 172.7l1.1 1.6-.9 .4z"/>
<path d="M161.3 90l1.7 1.4-.5 .4z"/>
</g>
<path d="M161.3 90l1.7 1.4-.5 .4zM162.7 91.6l2.9 3.1h5.3" fill="none" stroke="#212831" stroke-width=".2"/>
<path d="M160.2 94.1l2.2-.1v.7z" fill="#212831"/>
<path d="M77.3 89.5l.5-.2h21.1l.3 .1 .2 .3v3.1l-.4 .4h-3.9l-.5 .2-.1 6.9-.2 .4-11.7 .1-.4-.3-.1-.3-.1-6.8-.4-.2-4.1-.1-.3-.5zM81.6 92.7h13.5M159.7 93.8l.8 .7M160.2 94.1l2.2-.1v.7zM162.4 94.4l3.2 .3" fill="none" stroke="#212831" stroke-width=".2"/>
<g fill="#fff">
<path d="M94.2 137h1.1v2.6h-1.1z"/>
<path d="M81.3 137h1.2v2.6h-1.2z"/>
</g>
<text font-size="5.6" x="114.8" y="16.4">OLED-128O064B-GPP3N00000</text>
<text font-size="4.9" x="182.5" y="24">Vishay</text>
<text font-size="3.5" fill="#007ec4" x="42" y="21.9">www.vishay.com</text>
<text font-size="3.5" x="21.5" y="34.8">DIMENSIONS in millimeters</text>
<g font-size="2.8">
<text x="18.9" y="263.3">Revision: 29-Jun-17</text>
<text x="107.2" y="263.6">3</text>
<text x="163.6" y="263.3">Document Number: 37899</text>
<text x="73.6" y="267.1">For technical questions, contact: displays@vishay.com</text>
<text x="26.5" y="271">THIS DOCUMENT IS SUBJECT TO CHANGE WITHOUT NOTICE. THE PRODUCTS DESCRIBED HEREIN AND THIS DOCUMENT</text>
<text x="50.9" y="273.8">ARE SUBJECT TO SPECIFIC DISCLAIMERS, SET FORTH AT www.vishay.com/doc?91000</text>
</g>
<g font-size="2.2" fill="#212831">
<text x="55" y="46.7">0.5</text>
<text x="81.1" y="46.6">44.24 polarizer</text>
<text x="83" y="42.3">45.24 ± 0.2</text>
<text x="53.6" y="52">4.09</text>
<text x="83.1" y="51.5">37.056 (VA)</text>
<text x="36" y="57.5" transform="rotate(-90 36 57.5)">0.5</text>
<text x="40.8" y="57.5" transform="rotate(-90 40.8 57.5)">2.21</text>
<text x="45.7" y="57.5" transform="rotate(-90 45.7 57.5)">3.21</text>
<text x="53.6" y="55.9">5.09</text>
<text x="83.1" y="55.4">35.056 (AA)</text>
<text x="124" y="57.2">Pull</text>
<text x="166.6" y="58.6">2.05</text>
<text x="123.9" y="60.2">tape</text>
<text x="139.2" y="70.6">Remove tape</text>
<text x="80.1" y="75.9">128 x 64 dots</text>
<text x="27.5" y="83.4" transform="rotate(-90 27.5 83.4)">29.14 ± 0.2</text>
<text x="31.6" y="78.6" transform="rotate(-90 31.6 78.6)">24.50</text>
<text x="36" y="82.8" transform="rotate(-90 36 82.8)">23.00 polarizer</text>
<text x="40.8" y="80.5" transform="rotate(-90 40.8 80.5)">19.52 (VA)</text>
<text x="45.2" y="80.2" transform="rotate(-90 45.2 80.2)">17.52 (AA)</text>
<text x="165.6" y="94.3">Glue</text>
<text x="79.2" y="97">A</text>
<text x="136.9" y="101.5">3M#1318B</text>
<text x="65.2" y="104.5">R0.40 ± 0.05</text>
<text x="136.7" y="104.5">15 x 8 x 0.063</text>
<text x="73.5" y="109.7" transform="rotate(59 73.5 109.7)">R0.50 ± 0.05</text>
<text x="84.1" y="110.5">8.50 ± 0.1</text>
<text x="27.5" y="118.5" transform="rotate(-90 27.5 118.5)">36.00 ± 1.0</text>
<text x="83.9" y="119.7">10.4 ± 0.1</text>
<text x="69.6" y="122.5" transform="rotate(-90 69.6 122.5)">4.50 ± 0.5</text>
<text x="73.7" y="124.5" transform="rotate(-90 73.7 124.5)">3.00 ± 0.3</text>
<text x="102.4" y="123.3" transform="rotate(-90 102.4 123.3)">6.00 ± 0.3</text>
<text x="107.2" y="124.3" transform="rotate(-90 107.2 124.3)">25.00 ± 0.3</text>
<text x="143.7" y="122.5">Contact side</text>
<text x="164.6" y="122.2">Stiffener</text>
<text x="78.4" y="132">1</text>
<text x="88.6" y="135.5">0.35</text>
<text x="95.8" y="132.1">24</text>
<text x="165.9" y="137.2">0.30 ± 0.05</text>
<text x="77.8" y="138.9">P0.5 x 23 = 11.5 ± 0.05</text>
<text x="85.9" y="143.1">12.5</text>
<text x="100.8" y="143.1">16.37</text>
<text x="136.3" y="145.7">The non-specif</text>
<text x="150.6" y="145.7">ied tolerance of dimension is ± 0.2 mm</text>
<text x="90.5" y="160">0.274</text>
<text x="90.3" y="163">0.258</text>
<text x="80.2" y="178.8">SCALE: 20/1</text>
<text x="105.8" y="176.5">Segment 131</text>
<text x="107.2" y="179">(column 1)</text>
<text x="72.4" y="181.8" transform="rotate(-90 72.4 181.8)">0.274</text>
<text x="75.8" y="181.5" transform="rotate(-90 75.8 181.5)">0.258</text>
<text x="80.9" y="181.7">DOTS SIZE</text>
<text x="99.8" y="182.9">Common 32</text>
<text x="99.9" y="185.4">(row 63)</text>
<text x="114.3" y="184.5">(column 128)</text>
<text x="114.9" y="181.9">Segment 4</text>
<text x="98" y="190.5">Common 63</text>
<text x="116.9" y="190.8">(row 64)</text>
<text x="116.9" y="188.2">Common 0</text>
<text x="100.8" y="193.1">(row1)</text>
<text x="119.1" y="194">Common 31</text>
<text x="119.1" y="196.3">(row 2)</text>
</g>
</svg>
